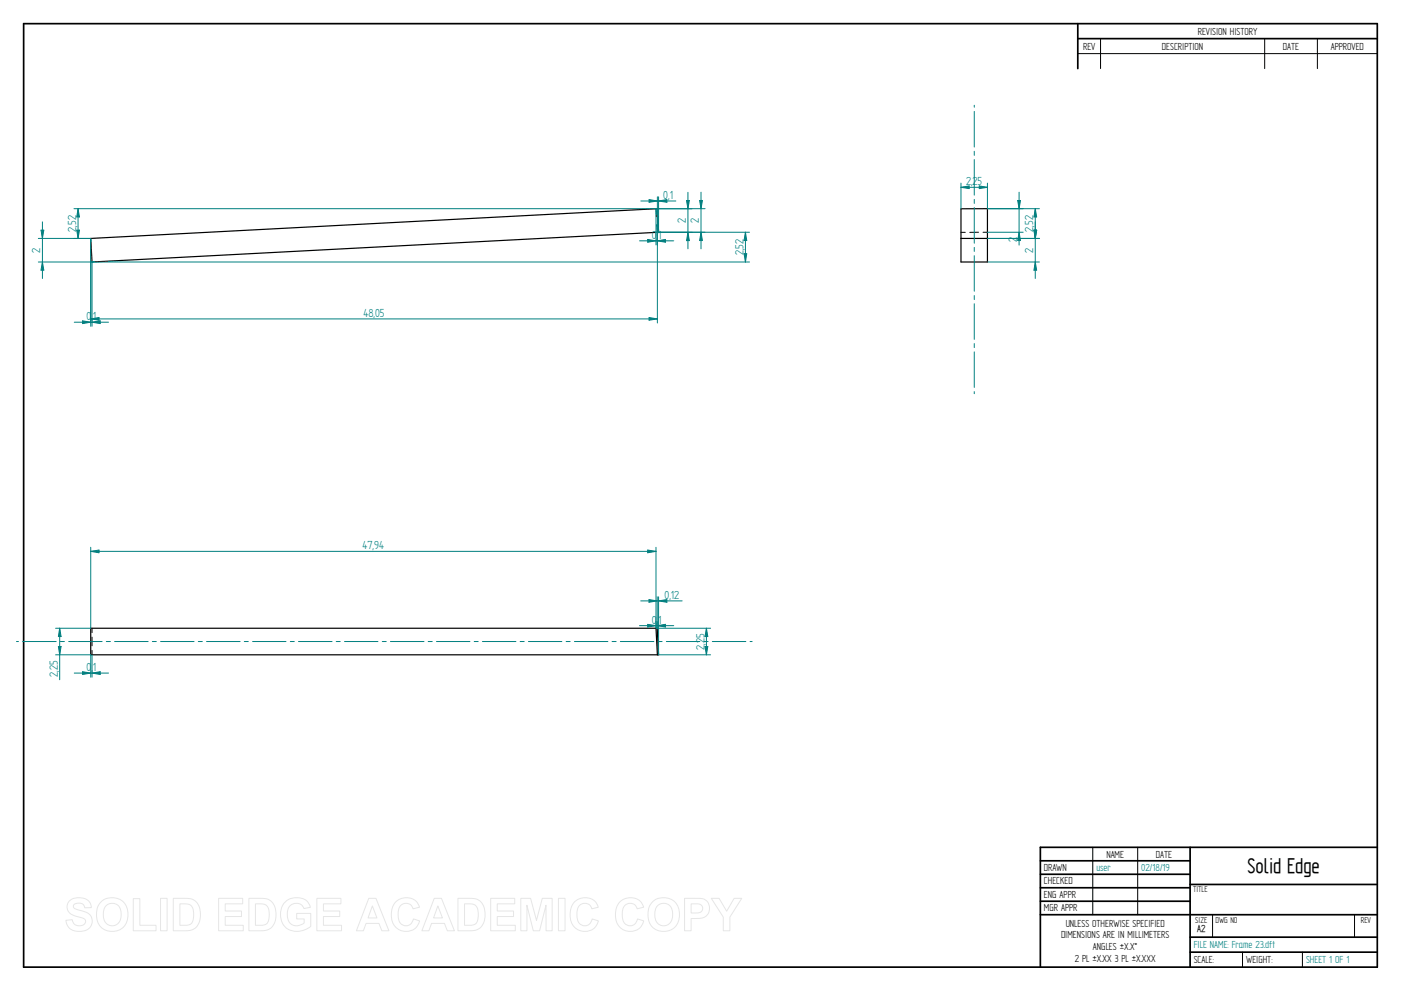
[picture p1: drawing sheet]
<svg xmlns="http://www.w3.org/2000/svg" width="594mm" height="420mm" viewBox="0 0 594 420" stroke-linecap="round" stroke-linejoin="round" font-family="sans-serif">
<g fill="none" stroke="#000" stroke-width=".72">
<path d="M10 10h574v400h-574zM457 10v19.1M457 16.4h127M504.6 359.2v50.8M584 359.2h-142.9v50.8M441.1 365h63.5M441.1 370.7h63.5M441.1 376.4h63.5M504.6 375h79.4M441.1 382.1h63.5M441.1 387.8h142.9M504.6 397.3h79.4"/>
<path d="M504.6 403.7h79.4"/>
</g>
<g fill="none" stroke="#000" stroke-width=".42">
<path d="M466.7 16.4v12.7M536.3 16.4v12.7M558.6 16.4v12.7M457 22.7h127M278.2 88.5l.1 3.4M278.5 95.2l.2 3.3M407.5 98.5h1.8M414.9 98.5h-3.7M416.8 98.5h1.9M39 266.4v1.8M39 270.1v3.7M39 275.8v1.8"/>
<path d="M463.4 359.2v28.6M482.4 359.2v28.6M514.2 387.9v9.4M574.4 387.9v9.4M526.9 403.7v6.3M552.3 403.7v6.3"/>
</g>
<path d="M407.5 88.5h11.2v22.6h-11.2zM38.5 101.1l240.3-12.6 .5 10-240.3 12.6zM407.5 101.1h11.2M38.5 266.4h240.2l.6 11.2h-240.8zM278.2 266.4l.6 11.2" fill="none" stroke="#000" stroke-width=".51"/>
<g fill="none" stroke="#008080" stroke-width=".42">
<path d="M413.1 44.6v.9M413.1 47.2v15.2M413.1 64.1v1.8M413.1 67.6v15.1M278.8 88.5h20.2M279.3 98.5h19.7M297.3 98.5l.6 3.5h-1.2zM413.1 84.5v1.7M413.1 88v15.1M413.1 104.9v1.7M413.1 108.4v15.1M413.1 125.3v1.7"/>
<path d="M413.1 128.8v15.1M413.1 145.7v1.7M413.1 149.2v15.1M413.1 166v.9M7 272h.8M9.6 272h14.2M25.6 272h1.7M29.1 272h14.2M45.1 272h1.7M48.6 272h14.2M64.6 272h1.7M68.1 272h14.2"/>
<path d="M84.1 272h1.7M87.6 272h14.2M103.6 272h1.7M107.1 272h14.2M123.1 272h1.7M126.6 272h14.2M142.6 272h1.7M146.1 272h14.2M162.1 272h1.7M165.6 272h14.2M181.6 272h1.7M185.1 272h14.2"/>
<path d="M201.1 272h1.7M204.5 272h14.3M220.5 272h1.8M224.1 272h14.1M240.1 272h1.7M243.6 272h14.2M259.5 272h1.8M263.1 272h14.2M279.1 272h1.6M282.6 272h14.1M298.5 272h1.8M302 272h14.3"/>
<path d="M318 272h.9"/>
</g>
<path d="M297.3 98.5l.6 3.5h-1.2z" fill="#008080"/>
<path d="M296.7 85h1.2l-.6 3.5z" fill="none" stroke="#008080" stroke-width=".42"/>
<path d="M296.7 85h1.2l-.6 3.5z" fill="#008080"/>
<path d="M278.8 83.4v5.1M279.3 83.4v15.1M279.3 85.2l3.5-.6v1.2zM297.3 81.5v24" fill="none" stroke="#008080" stroke-width=".42"/>
<path d="M279.3 85.2l3.5-.6v1.2z" fill="#008080"/>
<path d="M275.2 84.6l3.6 .6-3.6 .6z" fill="none" stroke="#008080" stroke-width=".42"/>
<path d="M275.2 84.6l3.6 .6-3.6 .6z" fill="#008080"/>
<path d="M271.7 85.2h14.9M278.2 88.5v15.3M278.7 98.5v5.3M278.7 102.1l3.5-.6v1.2z" fill="none" stroke="#008080" stroke-width=".42"/>
<path d="M278.7 102.1l3.5-.6v1.2z" fill="#008080"/>
<path d="M274.7 101.5l3.5 .6-3.5 .6z" fill="none" stroke="#008080" stroke-width=".42"/>
<path d="M274.7 101.5l3.5 .6-3.5 .6z" fill="#008080"/>
<path d="M278.2 88.5h15.2M278.7 98.5h14.7M291.7 98.5l.6 3.5h-1.2zM271.2 102.1h14.5" fill="none" stroke="#008080" stroke-width=".42"/>
<path d="M291.7 98.5l.6 3.5h-1.2z" fill="#008080"/>
<path d="M291.1 85h1.2l-.6 3.5z" fill="none" stroke="#008080" stroke-width=".42"/>
<path d="M291.1 85h1.2l-.6 3.5z" fill="#008080"/>
<path d="M291.7 81.5v24M38.5 101.1v37.2M39 111.1v27.2M39 136.6l3.5-.6v1.2z" fill="none" stroke="#008080" stroke-width=".42"/>
<path d="M39 136.6l3.5-.6v1.2z" fill="#008080"/>
<path d="M35 136l3.5 .6-3.5 .6z" fill="none" stroke="#008080" stroke-width=".42"/>
<path d="M35 136l3.5 .6-3.5 .6z" fill="#008080"/>
<path d="M16.2 111.1h22.8M16.2 101.1h22.3M18 111.1l.6 3.5h-1.2zM31.5 136.6h14.5" fill="none" stroke="#008080" stroke-width=".42"/>
<path d="M18 111.1l.6 3.5h-1.2z" fill="#008080"/>
<path d="M17.4 97.6h1.2l-.6 3.5z" fill="none" stroke="#008080" stroke-width=".42"/>
<path d="M17.4 97.6h1.2l-.6 3.5z" fill="#008080"/>
<path d="M18 94.1v24M278.8 88.5v48.4M38.5 101.1v35.8M38.5 135.2l3.5-.6v1.2z" fill="none" stroke="#008080" stroke-width=".42"/>
<path d="M38.5 135.2l3.5-.6v1.2z" fill="#008080"/>
<path d="M275.2 134.6l3.6 .6-3.6 .6z" fill="none" stroke="#008080" stroke-width=".42"/>
<path d="M275.2 134.6l3.6 .6-3.6 .6z" fill="#008080"/>
<path d="M279.3 98.5h38.5M39 111.1h278.8M315.5 107.6h1.1l-.5 3.5zM38.5 135.2h240.3" fill="none" stroke="#008080" stroke-width=".42"/>
<path d="M315.5 107.6h1.1l-.5 3.5z" fill="#008080"/>
<path d="M316.1 98.5l.5 3.5h-1.1z" fill="none" stroke="#008080" stroke-width=".42"/>
<path d="M316.1 98.5l.5 3.5h-1.1z" fill="#008080"/>
<path d="M31.4 88.5h247.4M32.5 97.6h1.2l-.6 3.5zM316.1 98.5v12.6M31.4 101.1h7.1" fill="none" stroke="#008080" stroke-width=".42"/>
<path d="M32.5 97.6h1.2l-.6 3.5z" fill="#008080"/>
<path d="M33.1 88.5l.6 3.5h-1.2z" fill="none" stroke="#008080" stroke-width=".42"/>
<path d="M33.1 88.5l.6 3.5h-1.2z" fill="#008080"/>
<path d="M33.1 88.5v12.6M418.7 111.1h22.1M418.7 101.1h22.1M439 111.1l.6 3.5h-1.2z" fill="none" stroke="#008080" stroke-width=".42"/>
<path d="M439 111.1l.6 3.5h-1.2z" fill="#008080"/>
<path d="M438.4 97.6h1.2l-.6 3.5z" fill="none" stroke="#008080" stroke-width=".42"/>
<path d="M438.4 97.6h1.2l-.6 3.5z" fill="#008080"/>
<path d="M418.7 88.5h22.1M438.4 97.6h1.2l-.6 3.5zM439 94.1v24M418.7 101.1h22.1" fill="none" stroke="#008080" stroke-width=".42"/>
<path d="M438.4 97.6h1.2l-.6 3.5z" fill="#008080"/>
<path d="M439 88.5l.6 3.5h-1.2z" fill="none" stroke="#008080" stroke-width=".42"/>
<path d="M439 88.5l.6 3.5h-1.2z" fill="#008080"/>
<path d="M418.7 98.5h15.2M418.7 88.5h15.2M432.1 98.5l.6 3.5h-1.2zM439 88.5v12.6" fill="none" stroke="#008080" stroke-width=".42"/>
<path d="M432.1 98.5l.6 3.5h-1.2z" fill="#008080"/>
<path d="M431.5 85h1.2l-.6 3.5z" fill="none" stroke="#008080" stroke-width=".42"/>
<path d="M431.5 85h1.2l-.6 3.5z" fill="#008080"/>
<path d="M407.5 77.6v10.9M407.5 79.4l3.5-.6v1.2zM418.7 77.6v10.9M432.1 81.5v22.4" fill="none" stroke="#008080" stroke-width=".42"/>
<path d="M407.5 79.4l3.5-.6v1.2z" fill="#008080"/>
<path d="M415.2 78.8l3.5 .6-3.5 .6z" fill="none" stroke="#008080" stroke-width=".42"/>
<path d="M415.2 78.8l3.5 .6-3.5 .6z" fill="#008080"/>
<path d="M407.5 79.4h11.2M38.5 232v34.4M38.5 233.8l3.5-.6v1.2zM278.2 232v34.4" fill="none" stroke="#008080" stroke-width=".42"/>
<path d="M38.5 233.8l3.5-.6v1.2z" fill="#008080"/>
<path d="M274.7 233.2l3.5 .6-3.5 .6z" fill="none" stroke="#008080" stroke-width=".42"/>
<path d="M274.7 233.2l3.5 .6-3.5 .6z" fill="#008080"/>
<path d="M38.5 233.8h239.7M38.5 277.6v9.5M39 277.6v9.5M39 285.4l3.5-.6v1.2z" fill="none" stroke="#008080" stroke-width=".42"/>
<path d="M39 285.4l3.5-.6v1.2z" fill="#008080"/>
<path d="M35 284.8l3.5 .6-3.5 .6z" fill="none" stroke="#008080" stroke-width=".42"/>
<path d="M35 284.8l3.5 .6-3.5 .6z" fill="#008080"/>
<path d="M23.6 277.6h14.9M23.6 266.4h14.9M24.8 274.1h1.1l-.6 3.5zM31.5 285.4h14.5" fill="none" stroke="#008080" stroke-width=".42"/>
<path d="M24.8 274.1h1.1l-.6 3.5z" fill="#008080"/>
<path d="M25.3 266.4l.6 3.5h-1.1z" fill="none" stroke="#008080" stroke-width=".42"/>
<path d="M25.3 266.4l.6 3.5h-1.1z" fill="#008080"/>
<path d="M25.3 266.4v21.8M274.7 264.7l3.5 .6-3.5 .6zM278.2 263.5v2.9M278.7 263.5v2.9" fill="none" stroke="#008080" stroke-width=".42"/>
<path d="M274.7 264.7l3.5 .6-3.5 .6z" fill="#008080"/>
<path d="M278.7 265.3l3.5-.6v1.2z" fill="none" stroke="#008080" stroke-width=".42"/>
<path d="M278.7 265.3l3.5-.6v1.2z" fill="#008080"/>
<path d="M275.2 254.2l3.5 .6-3.5 .6zM278.7 253v13.4M279.3 253v24.6M271.2 265.3h14.5" fill="none" stroke="#008080" stroke-width=".42"/>
<path d="M275.2 254.2l3.5 .6-3.5 .6z" fill="#008080"/>
<path d="M279.3 254.8l3.5-.6v1.2z" fill="none" stroke="#008080" stroke-width=".42"/>
<path d="M279.3 254.8l3.5-.6v1.2z" fill="#008080"/>
<path d="M271.7 254.8h17.6M278.7 266.4h22.6M279.3 277.6h22M299.5 266.4l.6 3.5h-1.1z" fill="none" stroke="#008080" stroke-width=".42"/>
<path d="M299.5 266.4l.6 3.5h-1.1z" fill="#008080"/>
<path d="M299 274.1h1.1l-.6 3.5z" fill="none" stroke="#008080" stroke-width=".42"/>
<path d="M299 274.1h1.1l-.6 3.5z" fill="#008080"/>
<path d="M299.5 266.4v11.2" fill="none" stroke="#008080" stroke-width=".42"/>
<g fill="none" stroke="#e6e6e6" stroke-width=".42">
<path d="M29.6 381.8a6.5 6.5 0 0 1 8.5 .8l.6 2.2-2.8 .1a2.7 2.7 0 0 0-2.1-2 2.7 2.7 0 0 0-2.7 1.1 1.87 1.87 0 0 0 2.2 1.8l1.4 .4a4.4 4.4 0 0 1 4 6.2 6.4 6.4 0 0 1-9.1 1.3l-1.2-1.8-.5-1.7 2.7-.3a2.94 2.94 0 0 0 2.6 2.6 2.94 2.94 0 0 0 3.1-1.9 2.67 2.67 0 0 0-2.9-1.8 4.9 4.9 0 0 1-5-4.3l.4-1.6zM42.8 382.4a6.9 6.9 0 0 1 8.3-.8 6.9 6.9 0 0 1 3 7.7 6.7 6.7 0 0 1-8 5.5 6.7 6.7 0 0 1-5.1-8.3 6.1 6.1 0 0 1 1.8-4.1zM44.8 384.2a3.9 3.9 0 0 1 4.6-.8 3.9 3.9 0 0 1 2 4.3 3.8 3.8 0 0 1-1.9 4.3 3.8 3.8 0 0 1-4.6-.7 6.6 6.6 0 0 1-.1-7.1zM56.5 381h2.8v11.3h6.9v2.3h-9.7zM68.1 380.9h2.8v13.7h-2.8zM73.5 380.9h5a5.9 5.9 0 0 1 6.5 7 5.9 5.9 0 0 1-6.3 6.7h-5.2zM76.3 383.2h1.8a3.4 3.4 0 0 1 4 3.9v1.2a3.2 3.2 0 0 1-3.8 4h-2zM92.7 380.9h10.2v2.3h-7.4v3h6.9v2.4h-6.9v3.7h7.7v2.3h-10.5zM105.5 380.9h5.1a5.9 5.9 0 0 1 6.4 7 5.9 5.9 0 0 1-6.3 6.7h-5.2zM108.3 383.2h1.9a3.4 3.4 0 0 1 4 3.9v1.2a3.2 3.2 0 0 1-3.8 4h-2.1zM120.9 382.4a7.3 7.3 0 0 1 9.7 .1l1 2.2-2.7 .5a3.7 3.7 0 0 0-4.6-2 3.7 3.7 0 0 0-2.5 4.4 4.2 4.2 0 0 0 2.2 4.5 4.2 4.2 0 0 0 5-.8v-1.7h-3.2v-2.3h6v5.4a8.1 8.1 0 0 1-11.8-.8 8.3 8.3 0 0 1 .9-9.5zM134.4 380.9h10.2v2.3h-7.4v3h6.9v2.4h-6.9v3.7h7.6v2.3h-10.4z"/>
<path d="M156.4 380.9h3l5.5 13.7h-3l-1.2-3.1h-5.5l-1.1 3.1h-3zM157.9 384.1l1.9 5.1h-3.7zM167.7 382.5a6 6 0 0 1 10.2 2.1l-2.8 .7a3.2 3.2 0 0 0-3.9-2.2 3.2 3.2 0 0 0-2.4 3.8 4.6 4.6 0 0 0 2.5 5.5 3.2 3.2 0 0 0 4-2.8l2.6 .8a6.1 6.1 0 0 1-7.2 4.3 6.1 6.1 0 0 1-4.8-6.8 7.7 7.7 0 0 1 1.8-5.4zM184.1 380.9h3.1l5.5 13.7h-3l-1.2-3.1h-5.5l-1.1 3.1h-3zM185.7 384.1l1.9 5.1h-3.8zM194.2 380.9h5a5.9 5.9 0 0 1 6.5 7 5.9 5.9 0 0 1-6.3 6.7h-5.2zM197 383.2h1.8a3.4 3.4 0 0 1 4 3.9v1.2a3.2 3.2 0 0 1-3.8 4h-2zM208.1 380.9h10.2v2.3h-7.4v3h6.9v2.4h-6.9v3.7h7.6v2.3h-10.4zM220.8 380.9h4.2l2.5 9.3 2.4-9.3h4.2v13.7h-2.5l-.1-10.8-2.7 10.8h-2.7l-2.7-10.8v10.8h-2.6zM236.8 380.9h2.8v13.7h-2.8zM243.5 382.5a6 6 0 0 1 10.2 2.1l-2.8 .7a3.2 3.2 0 0 0-3.8-2.2 3.2 3.2 0 0 0-2.4 3.8 4.6 4.6 0 0 0 2.4 5.5 3.2 3.2 0 0 0 4-2.8l2.6 .8a6.1 6.1 0 0 1-7.2 4.3 6.1 6.1 0 0 1-4.7-6.8 7.7 7.7 0 0 1 1.7-5.4zM262.7 382.5a6 6 0 0 1 10.2 2.1l-2.7 .7a3.2 3.2 0 0 0-3.9-2.2 3.2 3.2 0 0 0-2.4 3.8 4.6 4.6 0 0 0 2.4 5.5 3.2 3.2 0 0 0 4-2.8l2.7 .8a6.1 6.1 0 0 1-7.2 4.3 6.1 6.1 0 0 1-4.8-6.8 7.7 7.7 0 0 1 1.7-5.4z"/>
<path d="M276.7 382.4a6.9 6.9 0 0 1 8.3-.8 6.9 6.9 0 0 1 3 7.7 6.7 6.7 0 0 1-8.1 5.5 6.7 6.7 0 0 1-5.1-8.3 6.1 6.1 0 0 1 1.9-4.1zM278.7 384.2a3.9 3.9 0 0 1 4.6-.8 3.9 3.9 0 0 1 1.9 4.3 3.8 3.8 0 0 1-1.8 4.3 3.8 3.8 0 0 1-4.7-.7 6.6 6.6 0 0 1 0-7.1zM290.3 380.9h5.2a4.4 4.4 0 0 1 5.4 4.3 4.4 4.4 0 0 1-5.4 4.2h-2.4v5.2h-2.8zM293.1 383.2h1.8a2.1 2.1 0 0 1 2.6 .6 2.1 2.1 0 0 1 0 2.6 3.4 3.4 0 0 1-2.9 .7h-1.5zM301.6 380.9h3.3l3.2 5.4 3.2-5.4h3.2l-5 7.9v5.8h-2.8v-5.8z"/>
</g>
<text font-size="10.1" x="529" y="370.2">Solid Edge</text>
<g font-size="5.6" fill="#008080">
<text x="409.7" y="78.5">2,25</text>
<text x="281.3" y="84.3">0,1</text>
<text x="290.8" y="94.6" transform="rotate(-90 290.8 94.6)">2</text>
<text x="296.4" y="94.6" transform="rotate(-90 296.4 94.6)">2</text>
<text x="32.3" y="98.3" transform="rotate(-90 32.3 98.3)">2,52</text>
<text x="276.3" y="101.2">0,1</text>
<text x="438.1" y="98.3" transform="rotate(-90 438.1 98.3)">2,52</text>
<text x="17.1" y="107.1" transform="rotate(-90 17.1 107.1)">2</text>
<text x="431.2" y="102.7" transform="rotate(-90 431.2 102.7)">2</text>
<text x="438.1" y="107.1" transform="rotate(-90 438.1 107.1)">2</text>
<text x="315.2" y="108.2" transform="rotate(-90 315.2 108.2)">2,52</text>
<text x="36.7" y="135.7">0,1</text>
<text x="154.1" y="134.3">48,05</text>
<text x="153.7" y="232.9">47,94</text>
<text x="281.8" y="253.9">0,12</text>
<text x="276.3" y="264.4">0,1</text>
<text x="298.7" y="275.5" transform="rotate(-90 298.7 275.5)">2,25</text>
<text x="24.5" y="287" transform="rotate(-90 24.5 287)">2,25</text>
<text x="36.7" y="284.5">0,1</text>
</g>
<g font-size="4.9">
<text x="507.9" y="14.7">REVISION HISTORY</text>
<text x="459.3" y="21">REV</text>
<text x="492.7" y="21">DESCRIPTION</text>
<text x="544" y="21">DATE</text>
<text x="564.3" y="21">APPROVED</text>
<text x="469.1" y="363.6">NAME</text>
<text x="490.1" y="363.6">DATE</text>
<text x="442.7" y="369.3">DRAWN</text>
<text x="442.7" y="375">CHECKED</text>
<text x="442.7" y="380.7">ENG APPR</text>
<text x="442.7" y="386.4">MGR APPR</text>
<text x="451.9" y="392.9">UNLESS OTHERWISE SPECIFIED</text>
<text x="449.9" y="397.9">DIMENSIONS ARE IN MILLIMETERS</text>
<text x="455.7" y="407.8">2 PL ±X.XX 3 PL ±X.XXX</text>
<text x="463.5" y="402.9">ANGLES ±X.X°</text>
<text x="506.2" y="408.3">SCALE:</text>
<text x="528.4" y="408.3">WEIGHT:</text>
</g>
<g font-size="4.9" fill="#008080">
<text x="464.9" y="369.3">user</text>
<text x="483.9" y="369.3">02/18/19</text>
<text x="506.2" y="402">FILE NAME: Frame 23.dft</text>
<text x="553.8" y="408.4">SHEET 1 OF 1</text>
</g>
<text font-size="4.8" x="507.7" y="395.3">A2</text>
<g font-size="4.1">
<text x="505.9" y="378.3">TITLE</text>
<text x="506.9" y="391.1">SIZE</text>
<text x="515.4" y="391.1">DWG NO</text>
<text x="577" y="391.1">REV</text>
</g>
</svg>
